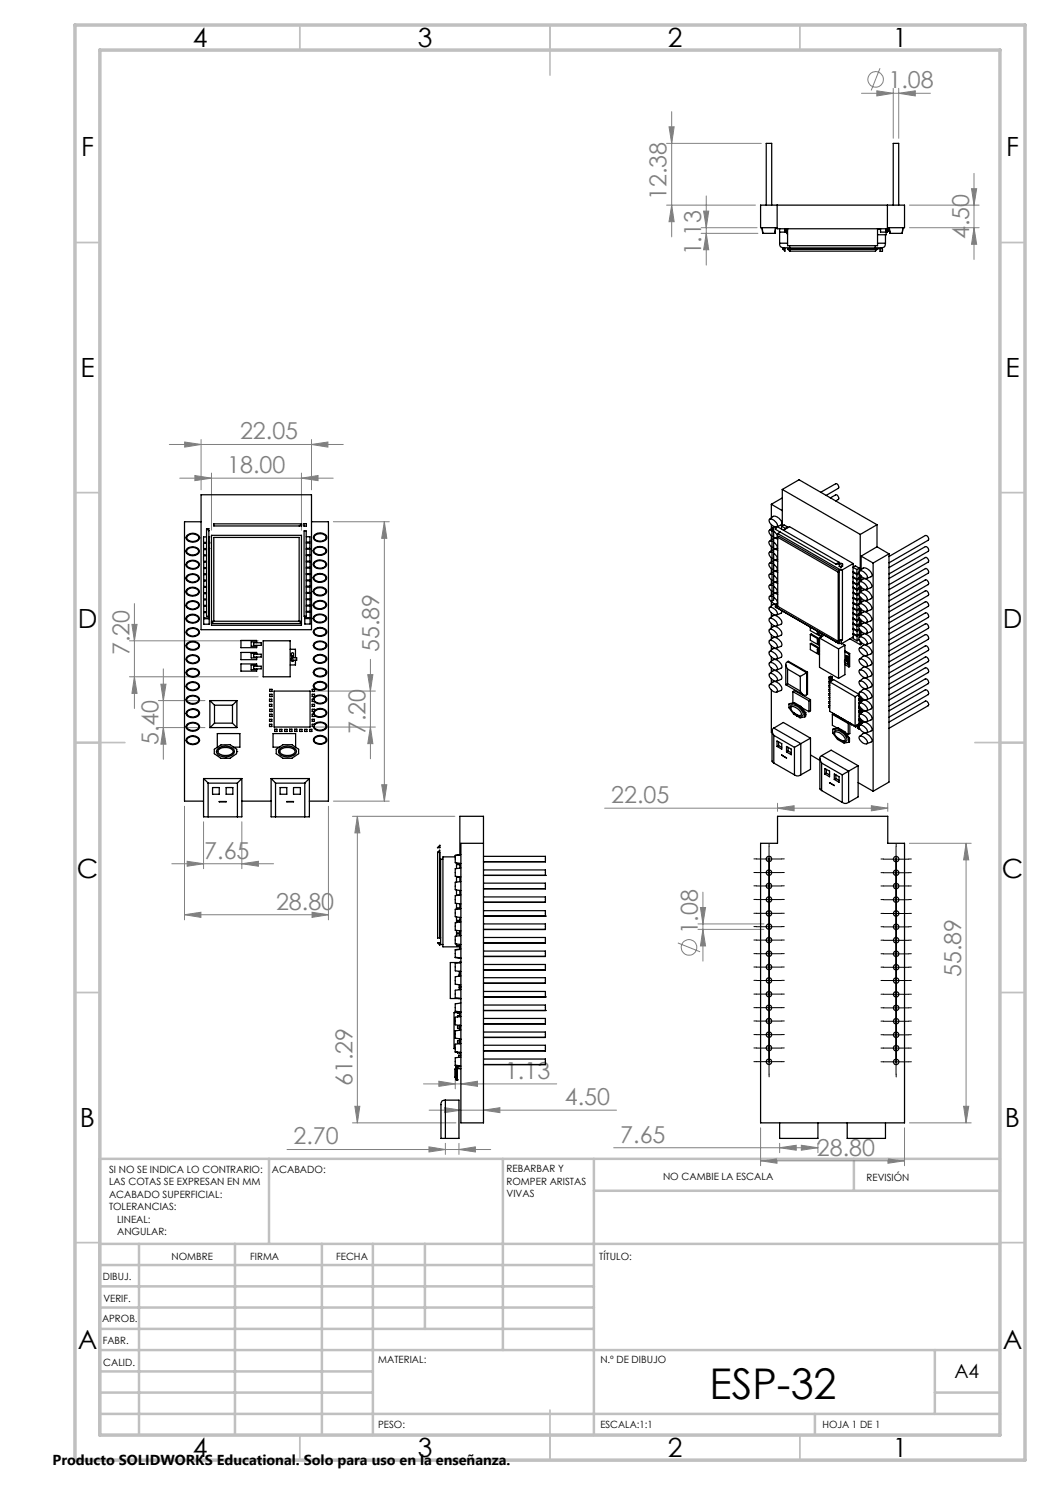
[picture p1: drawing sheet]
<svg xmlns="http://www.w3.org/2000/svg" width="210mm" height="297mm" viewBox="0 0 210 297" stroke-linecap="round" stroke-linejoin="round" font-family="sans-serif">
<g fill="none" stroke="#808080" stroke-width=".2">
<path d="M172.3 18.7h13.8M175.4 18.2l3.2 .5-3.2 .5zM176 13.6l-1.8 4.5M178.6 17.7v10M179.7 18.7l3.4-.5v1zM179.7 17.7v10M133.3 28.7h19M133.8 25.4h1l-.5 3.3zM134.3 22.3v25.1M141.3 39.2v13.8M194.3 37.7h1l-.5 3.3zM194.8 34.7v17.2"/>
<path d="M133.3 41h17.8M134.3 41l.5 3.3h-1zM140.2 45.5h11.2M140.2 46.7h11.4M140.7 42.2h1l-.4 3.3zM141.3 46.7l.4 3.2h-1zM181.9 41h13.9M181.9 45.5h13.9M194.8 45.5l.5 3.4h-1zM33.9 88.9h34.8M35.9 95.6h30.7M36.9 88.4l3.3 .5-3.3 .5z"/>
<path d="M39 95.1l3.3 .5-3.3 .5zM40.2 87.9v10.1M42.3 94.6v11.4M60.3 95.6l3.3-.5v1zM60.3 94.6v11.4M62.3 88.9l3.3-.5v1zM62.3 87.9v10.1M66.7 104.3h11.2M76.9 104.3l.5 3.4h-1.1zM76.9 104.3v55.9M25.9 128.2h25.7M25.9 135.4h25.7"/>
<path d="M26.4 124.9h1l-.5 3.3zM26.9 135.4l.5 3.3h-1zM26.9 120.7v21M32.2 136.8h1l-.5 3.3zM32.7 133.8v18.1M63 138.2h12.1M73.6 134.9h1l-.5 3.3zM74.1 131.9v19.9M31.7 145.5h9.3M31.7 140.1h9.3M32.7 145.5l.5 3.3h-1zM63 145.4h12.1"/>
<path d="M74.1 145.4l.5 3.3h-1zM76.3 156.9h1.1l-.5 3.3zM34.4 172.8h20.3M36.9 161.3v22.7M37.4 172.3l3.3 .5-3.3 .4zM40.7 164.4v9.3M48.4 172.8l3.3-.5v.9zM48.4 164.4v9.3M65.7 161.3v22.7M66.7 160.2h11.2M70.5 163.3h20.5M71.5 163.3v61.3"/>
<path d="M71.5 163.3l.5 3.3h-1zM120.9 161.6h56.7M140.6 178.4v13.8M155.5 161.6l3.3-.5v1.1zM155.5 160.7v1.6M174.3 161.1l3.3 .5-3.3 .6zM177.6 160.7v1.6M181.9 168.7h12.3M193.2 168.7l.5 3.3h-1zM193.2 168.7v55.9M36.9 182.9l3.3-.4v1zM36.9 182.9h28.8"/>
<path d="M62.4 182.5l3.3 .4-3.3 .6zM135.6 188.6l4.4 1.8M139.6 184.8h13.2M139.6 185.9h13.2M140.1 181.5h1l-.5 3.3zM140.6 185.9l.5 3.3h-1zM84.7 216.8h26.6M87.8 216.2l3.3 .6-3.3 .5zM91.1 214.1v3.7M92.2 216.8l3.3-.6v1.1zM57.4 229.9h40.7M70.5 224.6h20.7"/>
<path d="M71 221.3h1l-.5 3.3zM85.8 229.4l3.3 .5-3.3 .5zM85.8 222h37.5M88.9 221.5l3.3 .5-3.3 .5zM89.1 228.7v2.2M91.8 229.9l3.3-.5v1zM91.8 228.7v2.2M96.7 222l3.3-.5v1zM122.7 229.5h40.9M152.1 232.2l3.3-.5v1zM152.1 225.6v7.5M152.1 232.2h28.8"/>
<path d="M155.9 229.5l3.3-.4v.9zM155.9 228.7v1.8M160.3 229.1l3.3 .4-3.3 .5zM163.6 228.7v1.8M177.6 231.7l3.3 .5-3.3 .5zM180.9 225.6v7.5M181.9 224.6h12.3M192.7 221.3h1l-.5 3.3z"/>
<circle cx="175.1" cy="15.9" r="1.56"/>
<circle cx="137.8" cy="189.5" r="1.56"/>
</g>
<g fill="none" stroke="#000" stroke-width=".2" stroke-dasharray="15.2 1.3 1.3 1.3">
<path d="M151.3 171.8h-.5M151.3 174.5h-.5M151.3 177.2h-.5M151.3 179.9h-.5M153.8 169.3v-.6M153.8 174.3v.5M153.8 172v-.5M153.8 177v.5M153.8 174.7v-.6M153.8 179.7v.5M153.8 177.4v-.6M156.3 171.8h.6"/>
<path d="M156.3 174.5h.6M156.3 177.2h.6M156.3 179.9h.6M176.7 171.8h-.5M176.7 174.5h-.5M176.7 177.2h-.5M176.7 179.9h-.5M179.2 169.3v-.5M179.2 174.3v.5M179.2 172v-.5M179.2 177v.6M179.2 174.7v-.5"/>
<path d="M179.2 179.7v.5M179.2 177.4v-.5M181.7 171.8h.6M181.7 174.5h.6M181.7 177.2h.6M181.7 179.9h.6M151.3 182.7h-.5M151.3 185.3h-.5M151.3 190.7h-.5M151.3 188h-.5M151.3 193.4h-.5M151.3 198.8h-.5"/>
<path d="M151.3 196.1h-.5M153.8 182.4v.5M153.8 180.2v-.6M153.8 185.2v.5M153.8 182.8v-.5M153.8 187.8v.6M153.8 188.2v-.5M153.8 193.2v.6M153.8 185.5v-.5M153.8 190.5v.5M153.8 190.9v-.5M153.8 195.9v.5"/>
<path d="M153.8 196.3v-.5M153.8 193.6v-.6M153.8 198.6v.5M153.8 199v-.5M156.3 182.7h.6M156.3 185.3h.6M156.3 190.7h.6M156.3 188h.6M156.3 193.4h.6M156.3 198.8h.6M156.3 196.1h.6M176.7 182.7h-.5"/>
<path d="M176.7 185.3h-.5M176.7 190.8h-.5M176.7 188h-.5M176.7 193.4h-.5M176.7 198.8h-.5M176.7 196.1h-.5M179.2 182.4v.6M179.2 180.2v-.6M179.2 185.2v.5M179.2 182.8v-.5M179.2 187.8v.6M179.2 188.3v-.6"/>
<path d="M179.2 193.3v.5M179.2 185.5v-.5M179.2 190.5v.6M179.2 190.9v-.5M179.2 195.9v.6M179.2 196.3v-.5M179.2 193.6v-.5M179.2 198.6v.5M179.2 199.1v-.6M181.7 182.7h.6M181.7 185.3h.6M181.7 190.8h.6"/>
<path d="M181.7 188h.6M181.7 193.4h.6M181.7 198.8h.6M181.7 196.1h.6M151.3 204.2h-.5M151.3 201.5h-.5M151.3 206.9h-.5M151.3 212.3h-.5M151.3 209.6h-.5M153.8 201.3v.6M153.8 201.7v-.5M153.8 206.7v.5"/>
<path d="M153.8 204v.6M153.8 204.4v-.5M153.8 209.4v.6M153.8 209.8v-.5M153.8 214.8v.6M153.8 207.1v-.5M153.8 212.1v.5M156.3 204.2h.6M156.3 201.5h.6M156.3 206.9h.6M156.3 212.3h.6M156.3 209.6h.6"/>
<path d="M176.7 204.2h-.5M176.7 201.6h-.5M176.7 206.9h-.5M176.7 212.4h-.5M176.7 209.6h-.5M179.2 201.3v.6M179.2 201.7v-.5M179.2 206.7v.6M179.2 204.1v.5M179.2 204.4v-.5M179.2 209.4v.6M179.2 209.9v-.6"/>
<path d="M179.2 214.9v.5M179.2 207.1v-.5M179.2 212.1v.6M181.7 204.2h.6M181.7 201.6h.6M181.7 206.9h.6M181.7 212.4h.6M181.7 209.6h.6"/>
</g>
<g fill="none" stroke="#000" stroke-width=".2">
<path d="M151.3 177.2h5M151.3 171.8h5M151.3 174.5h5M151.3 179.9h5M153.8 169.3v45.5M176.7 171.8h5M176.7 174.6h5M176.7 177.2h5M176.7 179.9h5M179.2 169.3v45.6M151.3 188h5M151.3 196.1h5"/>
<path d="M151.3 182.7h5M151.3 185.3h5M151.3 190.7h5M151.3 193.4h5M151.3 198.8h5M176.7 182.7h5M176.7 185.4h5M176.7 190.8h5M176.7 188.1h5M176.7 193.5h5M176.7 198.9h5M176.7 196.1h5"/>
<path d="M151.3 201.5h5M151.3 206.9h5M151.3 212.3h5M151.3 209.6h5M151.3 204.2h5M176.7 204.3h5M176.7 201.6h5M176.7 207h5M176.7 212.4h5M176.7 209.6h5"/>
</g>
<g fill="none" stroke="#c0c0c0" stroke-width=".35">
<path d="M60 5v5M110 5v10M160 5v5M15 48.5h5M200 48.5h5M15 98.5h5M200 98.5h5M15 148.5h10M195 148.5h10M15 198.5h5M200 198.5h5M15 248.5h5"/>
<path d="M200 248.5h5M60 287v5M110 282v10M160 287v5"/>
</g>
<g fill="none" stroke="#c0c0c0" stroke-width=".5">
<path d="M53.8 231.8v17M100.6 231.8v38.2M118.8 231.8v55.2M118.8 238.2h81.2M170.8 231.8v6.4M200 231.8h-180v55.2M20 248.8h180M20 257.3h98.8M20 253h98.8M27.8 248.8v38.2M47 248.8v38.2M64.4 248.8v38.2"/>
<path d="M74.6 248.8v38.2M85 248.8v17M20 265.8h98.8M20 261.5h98.8M20 278.5h54.6M20 274.3h54.6M20 270h180M187 278.5h13M187 270v12.8M20 282.8h180M163 282.8v4.2"/>
</g>
<path d="M15 5h190v287h-190zM20 10h180v277h-180z" fill="none" stroke="#c0c0c0" stroke-width=".7"/>
<g fill="#808080">
<path d="M179.7 18.7l3.4-.5v1zM175.4 18.2l3.2 .5-3.2 .5zM62.3 88.9l3.3-.5v1zM36.9 88.4l3.3 .5-3.3 .5zM60.3 95.6l3.3-.5v1zM39 95.1l3.3 .5-3.3 .5zM177.6 231.7l3.3 .5-3.3 .5zM152.1 232.2l3.3-.5v1zM160.3 229.1l3.3 .4-3.3 .5zM155.9 229.5l3.3-.4v.9zM92.2 216.8l3.3-.6v1.1zM87.8 216.2l3.3 .6-3.3 .5z"/>
<path d="M36.9 182.9l3.3-.4v1zM62.4 182.5l3.3 .4-3.3 .6zM37.4 172.3l3.3 .5-3.3 .4zM48.4 172.8l3.3-.5v.9zM155.5 161.6l3.3-.5v1.1zM174.3 161.1l3.3 .5-3.3 .6zM85.8 229.4l3.3 .5-3.3 .5zM91.8 229.9l3.3-.5v1z"/>
<path d="M88.9 221.5l3.3 .5-3.3 .5zM96.7 222l3.3-.5v1z"/>
<path d="M76.3 156.9h1.1l-.5 3.3zM76.9 104.3l.5 3.4h-1.1zM32.7 145.5l.5 3.3h-1zM32.2 136.8h1l-.5 3.3zM74.1 145.4l.5 3.3h-1zM73.6 134.9h1l-.5 3.3z"/>
<path d="M71 221.3h1l-.5 3.3zM71.5 163.3l.5 3.3h-1z"/>
<path d="M133.8 25.4h1l-.5 3.3zM134.3 41l.5 3.3h-1zM140.7 42.2h1l-.4 3.3zM141.3 46.7l.4 3.2h-1zM194.3 37.7h1l-.5 3.3zM194.8 45.5l.5 3.4h-1zM26.4 124.9h1l-.5 3.3zM26.9 135.4l.5 3.3h-1zM140.1 181.5h1l-.5 3.3zM140.6 185.9l.5 3.3h-1zM193.2 168.7l.5 3.3h-1zM192.7 221.3h1l-.5 3.3z"/>
</g>
<g fill="none" stroke="#000" stroke-width=".25">
<path d="M152.4 45.5l.1 1.2M152.4 45.5l.2 1.2h2.4l.1-1.2M153.2 41v-12.3h1.1v12.3M155.4 41v4.8h22.1v-4.8M155.4 45.5h-3.3v-4.5h28.8v4.5h-3.4M155.9 48.6v.3a.74 .74 0 0 0 .9 .7h1.1M155.9 46.4h1.2M155.9 45.8v2.8M155.9 48.6h1.6M156.5 49.8h.5v.4zM157 46.4h.1M157 45.8v.6"/>
<path d="M157.1 46.4h.1M157.1 45.8v.6M157.1 45.9h.1M157.2 46l.1 .7 .2 .1M157.2 46h.3M157.5 45.8v3.3h18v-3.3M157.5 45.8h-.3v.2M157.9 49.1v.5h17.1v-.5M158 49.8v.4M175.5 49.8h.1M175.5 45.8h.6M175.5 49.8l-.4 .4h-17.2"/>
<path d="M175.5 49.8h-18l.4 .4M175.5 48.6h1.6M175.6 45.8h.1M176 49.7h.5v.6h-.5zM176.1 45.8v.6h1.1M177.1 48.6v.3a.68 .68 0 0 1-.9 .7h-1.2M177.1 47v1.6M177.2 46.4h.1M177.2 45.8v.6M177.2 45.8h.7M177.2 46.2h.7M177.2 45.8v1.2h-1.7"/>
<path d="M177.6 45.8v.4M177.7 46.2h.1M177.7 45.8h.1M177.7 45.8v.4M178.6 41v-12.3h1.1v12.3M180.6 45.5l-.2 1.2h-2.4l-.1-1.2 .1 1.2M40.2 99h22.1v26.9h-22.1zM156.5 97.9l15.5 9M156.5 97.9v7.3M156.5 97.9l3.3-1.9 15.6 8.9M156.5 99.6l-2.2 1.3M164.1 98.5l3-1.7a.59 .59 0 0 1 .6 .3 .59 .59 0 0 1-.1 .6l-2.4 1.4"/>
<path d="M166.1 99.6l1-.6a.61 .61 0 0 1 .5 .9l-.5 .3M37.4 115.2a1.52 1.52 0 0 1 2.5 .4 1.44 1.44 0 0 1-1.4 1 1.44 1.44 0 0 1-1.3-1zM37.4 109.8a1.52 1.52 0 0 1 2.5 .4 1.44 1.44 0 0 1-1.4 1 1.44 1.44 0 0 1-1.3-1zM37.4 117.9a1.48 1.48 0 0 1 2.5 .5 1.46 1.46 0 0 1-1.4 .8 1.46 1.46 0 0 1-1.3-.8zM37.4 112.5a1.51 1.51 0 0 1 2.5 .5 1.48 1.48 0 0 1-1.4 .8 1.48 1.48 0 0 1-1.3-.9zM37.4 107.1a1.52 1.52 0 0 1 2.5 .5 1.49 1.49 0 0 1-1.3 .8 1.49 1.49 0 0 1-1.4-.8zM37.4 110a1.38 1.38 0 0 1 2.3 .2 1.34 1.34 0 0 1-1.2 .8 1.34 1.34 0 0 1-1.2-.7zM37.4 112.6a1.43 1.43 0 0 1 2.4 .4 1.36 1.36 0 0 1-1.2 .7 1.36 1.36 0 0 1-1.3-.7zM37.4 115.4a1.34 1.34 0 0 1 2.3 .3 1.39 1.39 0 0 1-2.4 0zM37.5 107.2a1.41 1.41 0 0 1 2.3 .4 1.36 1.36 0 0 1-2.4 0zM37.6 117.9a1.34 1.34 0 0 1 2.1 .5 1.39 1.39 0 0 1-2.4 0zM40.2 104.3h-3.3v55.9h3.8"/>
<path d="M41.3 105.7h.5v17.6h-.5zM41.3 105.7l.5 .4M41.3 111.2h-.6v1.1h.6M41.3 107.4h-.6v1.1h.6M41.3 108.7h-.6v1h.6M41.3 109.9h-.6v1.1h.6M41.3 117.5h-.6v1h.6M41.3 118.7h-.6v1.1h.6M41.3 120h-.6v1.1h.6M41.3 112.4h-.6v1.1h.6M41.3 113.7h-.6v1.1h.6M41.3 114.9h-.6v1.1h.6"/>
<path d="M41.3 116.2h-.6v1.1h.6M41.8 109.7h.1M41.8 108.7h.1M41.8 107.4h.1M41.8 108.5h.1M41.8 111.2v1.1M41.8 109.9v1.1M41.8 112.4v1.1M41.8 113.7v1.1M41.8 114.9v1.1M41.8 116.2v1.1M41.8 117.5v1"/>
<path d="M41.8 118.7v1.1M41.8 120v1.1M42.3 107.1h18v18h-18zM42.8 107.5h17v16.7l.5 .5h-18l.5-.5zM42.8 104.8h17.5v.4h-17.5zM60.3 104.8l-.4 .4M60.8 104.7h.5v.5h-.5zM60.8 106.2h.4v17.1h-.4zM61.2 107.3h.8v1.1h-.8M61.2 108.6h.8v1.1h-.8M61.2 109.9h.8v1h-.8M61.2 111.1h.8v1.1h-.8"/>
<path d="M61.2 112.4h.8v1h-.8M61.2 113.6h.8v1.1h-.8M61.2 114.9h.8v1.1h-.8M61.2 116.2h.8v1h-.8M61.2 117.4h.8v1.1h-.8M61.2 118.7h.8v1.1h-.8M61.2 119.9h.8v1.1h-.8M62.3 104.3h3.4v55.9h-3.8M62.8 109.7a1.54 1.54 0 0 1 2.5 .5 1.46 1.46 0 0 1-1.3 .9 1.46 1.46 0 0 1-1.4-.9zM62.8 112.4a1.51 1.51 0 0 1 2.5 .5 1.46 1.46 0 0 1-1.3 .9 1.46 1.46 0 0 1-1.3-.9zM62.8 117.8a1.5 1.5 0 0 1 2.5 .5 1.46 1.46 0 0 1-1.3 .9 1.46 1.46 0 0 1-1.4-.9zM62.8 115.1a1.52 1.52 0 0 1 2.5 .5 1.46 1.46 0 0 1-1.3 .9 1.46 1.46 0 0 1-1.4-.9z"/>
<path d="M62.9 109.9a1.47 1.47 0 0 1 2.3 .3 1.34 1.34 0 0 1-1.2 .7 1.34 1.34 0 0 1-1.2-.7zM62.9 107a1.5 1.5 0 0 1 2.5 .5 1.46 1.46 0 0 1-1.4 .9 1.46 1.46 0 0 1-1.3-.9zM62.9 118a1.42 1.42 0 0 1 2.3 .3v.1a1.39 1.39 0 0 1-2.4-.1zM62.9 115.3a1.47 1.47 0 0 1 2.3 .3 1.34 1.34 0 0 1-1.2 .7 1.34 1.34 0 0 1-1.2-.7zM62.9 112.6a1.41 1.41 0 0 1 2.3 .3v.1a1.41 1.41 0 0 1-2.4-.1zM62.9 107.2a1.41 1.41 0 0 1 2.3 .3 1.33 1.33 0 0 1-1.2 .8 1.33 1.33 0 0 1-1.2-.8zM153.8 104l.1-.1a1.4 1.4 0 0 1 1.6 1.4 1.38 1.38 0 0 1-1.7-1.3zM153.9 103.9a1.2 1.2 0 0 1 1.2-.6 1.36 1.36 0 0 1 1.2 1.7l-.9 .3M154.3 100.9v2.7M154.3 104.9v.9M154.3 107.1v.8M154.3 109.3v.9"/>
<path d="M154.3 111.5v.9M154.3 113.7v.9M154.3 116v.8M154.3 118.1v.9M154.3 100.9l2.2 1.2M154.4 105.6l-.5 .5M154.4 107.8l-.5 .5M154.4 110l-.5 .5M154.4 112.3l-.5 .4M154.4 114.5l-.5 .4M154.4 116.7l-.5 .4M154.4 118.9l-.5 .4"/>
<path d="M154.4 106.1a.4 .4 0 0 0-.6 0 .4 .4 0 0 0 .1 .6l.5 .5M154.4 108.3l-.4-.1-.2 .2 .1 .5 .5 .6M154.4 110.5a.4 .4 0 0 0-.6 0 .4 .4 0 0 0 .1 .6l.5 .6M154.4 112.7l-.4-.1-.2 .2 .1 .5 .5 .6M154.4 114.9a.41 .41 0 0 0-.6 0 .41 .41 0 0 0 .1 .6l.5 .6M154.4 117.1l-.4-.1-.2 .2 .1 .5 .5 .6M154.4 119.3h-.6a1.4 1.4 0 0 0 1.6 1.5 .84 .84 0 0 0-.6-1.3l-.1-.1M154.4 105.5l.3 .2v14.3l-.3 .2zM154.5 105.5l.2-.1 .6 .1M154.7 118.7l.8 .2M154.7 116.4l.8 .3M154.7 114.3l.8 .2"/>
<path d="M154.7 112l.8 .3M154.7 109.8l.8 .3M154.7 107.6h.4l.4 .3M154.7 106.3a1.14 1.14 0 0 1 .7 1.2l-.2 .1-.5-.1M154.7 108.4a.96 .96 0 0 1 .6 1.3l-.6-.1M154.7 110.7a1.14 1.14 0 0 1 .7 1.2l-.2 .1-.5-.1M154.7 112.9a.95 .95 0 0 1 .6 1.3l-.6-.2M154.7 115a.91 .91 0 0 1 .6 1.3h-.6M154.7 117.3a.95 .95 0 0 1 .6 1.3l-.6-.1M154.7 105.7l-.3 .5M155.4 105.3l-.1 .1M155.5 107.5l-.2 .1"/>
<path d="M155.5 109.7h-.2M155.5 111.9l-.2 .1M155.5 114l-.2 .2M155.5 116.2l-.2 .1M155.5 118.5l-.2 .1M155.5 106.7l12.5 7.2M155.5 106.7v14.6M155.5 107.5l.4-.2 12 6.9M155.5 107.5l12.1 6.9M156.1 106.4l-.6 .3M156.3 105.2l.5-.2 .8 .4M156.3 105.2l.8 .5"/>
<path d="M156.3 105.2v.6M156.7 106l1.2-.7 12.7 7.4M157.1 105.7v.1M157.6 105.4v.1M157.6 105.4l-.5 .3M167.6 114.4v13.9M167.8 112.5v.3h-.6M167.8 112.5l-12.4-7.2-.3 .6 12.1 6.9M167.8 112.5l-.6 .3M167.9 114l.3-.2 .3 .2M167.9 114h.6M167.9 114v14h.6v-14"/>
<path d="M167.9 114.3l-.3 .1M168.5 112.8v.4l-.3 .2M168.5 112.8l-.3 .6M168.5 112.8l-.3-.2-.4 .6 .4 .2M170.6 113.4l.5-.2 .7 .4M170.6 113.4v.9l.8 .5M170.6 114.5v.9l.8 .4M170.6 115.5v.9l.8 .4M170.6 116.6v.8l.8 .5M170.6 113.4l.8 .5M170.6 114.5l.8 .4M170.6 115.5l.8 .5"/>
<path d="M170.6 116.6l.8 .4M170.6 112.7v.7M170.6 114.4v.1M170.6 115.4v.1M170.6 116.4v.1M170.6 117.4v4.3M170.6 112.7l-2.1 1.3M170.6 118.5l.8 .4M170.6 119.5l.8 .4M170.7 114.4l-.1 .1M170.7 115.4l-.1 .1M170.7 116.5l-.1 .1"/>
<path d="M170.7 117.5l-.1 .1 .8 .4M170.7 118.5l-.1 .1 .8 .5M170.7 119.6h-.1l.8 .5M171.4 113.9v.9M171.4 114.9v.9M171.4 116v.8M171.4 117v.9M171.4 118v.9M171.4 119.1v.8M171.7 115.6l.1 .1M171.7 114.6h.1M171.7 117.6l.2 .2"/>
<path d="M171.7 119.7l.2 .1M171.7 118.7h.1M171.8 116.5a1.01 1.01 0 0 1 1.4 .6l.3 .4-.1 .3a1.38 1.38 0 0 1-1.6-1.3zM171.8 116.7l-.4 .1M171.8 116.7l-.4 .3M171.8 118.8l-.4 .3M171.8 114.3h.1a1.4 1.4 0 0 1 1.6 1.3 1.38 1.38 0 0 1-1.7-1.3zM171.8 114.5l-.4 .3M171.8 115.7l.1 .7 .7-.6a1.63 1.63 0 0 1 1.7 1.6l-1 .5M171.8 118.6a1.41 1.41 0 0 1 1.6 1.4 1.37 1.37 0 0 1-1.6-1.4zM171.8 113.6v.7M171.8 114.6v.9l-.4 .3"/>
<path d="M171.8 116.9v.7l-.4 .3M171.8 113.6l-.4 .3M171.8 114.6l-.4 .3M171.8 115.7l-.4 .3M171.9 118.6l.7-.6a1.58 1.58 0 0 1 1.7 1.6l-1 .5M171.9 117.8v.8l-.5 .3M171.9 119.1v.6l-.5 .2M171.9 119.8v.9l-.5 .3M171.9 117.8l-.5 .2M171.9 119.8l-.5 .3M171.9 114.2l.7-.6a1.63 1.63 0 0 1 1.8 1.6l-1.1 .5M172 106.9v7.2"/>
<path d="M172 115v1.2M172 117.3v1.2M172 119.4v1.2M172.2 111.2v2.7M172.2 115.2v.9M172.2 117.4v.9M172.2 119.6v.9M172.2 111.2l2.4 1.4M174.6 112.6v45.7M175.4 104.9v4.5M175.4 109.4l-3.2 1.8M175.4 104.9l-3.4 2"/>
<path d="M175.4 109.4l2.4 1.4M177.8 111.3l7.3-4.2a.65 .65 0 0 1 .5 1l-7.8 4.5M177.8 113.5l7.3-4.2a.65 .65 0 0 1 .5 1l-7.8 4.5M177.8 115.7l7.3-4.2a.64 .64 0 0 1 .5 .9l-7.8 4.5M177.8 117.9l7.3-4.2a.64 .64 0 0 1 .5 .9l-7.8 4.6M177.8 110.8l-3.2 1.8M177.8 110.8v45.6l-3.2 1.9M37.3 120.6a1.5 1.5 0 0 1 2.6 .4 1.49 1.49 0 0 1-1.3 1 1.49 1.49 0 0 1-1.4-.7zM37.4 123.3a1.48 1.48 0 0 1 2.5 .5 1.46 1.46 0 0 1-1.4 .8 1.46 1.46 0 0 1-1.3-.8zM37.4 128.7a1.48 1.48 0 0 1 2.5 .4 1.46 1.46 0 0 1-1.3 .9 1.46 1.46 0 0 1-1.4-.9zM37.4 120.8a1.41 1.41 0 0 1 2.3 .2 1.34 1.34 0 0 1-1.1 .8 1.34 1.34 0 0 1-1.3-.7zM37.4 126a1.5 1.5 0 0 1 2.5 .4 1.44 1.44 0 0 1-1.3 .9 1.44 1.44 0 0 1-1.4-.9z"/>
<path d="M37.4 136.8a1.48 1.48 0 0 1 2.5 .5 1.46 1.46 0 0 1-1.3 .8 1.46 1.46 0 0 1-1.4-.8zM37.4 134.1a1.52 1.52 0 0 1 2.5 .4 1.44 1.44 0 0 1-1.3 1 1.44 1.44 0 0 1-1.4-1zM37.4 139.5a1.52 1.52 0 0 1 2.5 .4 1.44 1.44 0 0 1-1.3 1 1.44 1.44 0 0 1-1.4-1zM37.4 131.4a1.5 1.5 0 0 1 2.5 .4 1.44 1.44 0 0 1-1.3 .9 1.44 1.44 0 0 1-1.4-.9zM37.4 123.5a1.38 1.38 0 0 1 2.3 .3 1.33 1.33 0 0 1-1.2 .7 1.33 1.33 0 0 1-1.2-.7zM37.5 128.9a1.38 1.38 0 0 1 2.3 .2 1.33 1.33 0 0 1-1.2 .8 1.33 1.33 0 0 1-1.2-.7zM37.5 134.3a1.34 1.34 0 0 1 2.3 .4 1.41 1.41 0 0 1-2.4-.1zM37.5 136.9a1.41 1.41 0 0 1 2.3 .4 1.36 1.36 0 0 1-2.4 0zM37.5 139.7a1.38 1.38 0 0 1 2.3 .2 1.34 1.34 0 0 1-1.2 .8 1.34 1.34 0 0 1-1.2-.7zM37.5 131.5a1.48 1.48 0 0 1 2.2 .2l.1 .1a1.34 1.34 0 0 1-1.2 .8 1.34 1.34 0 0 1-1.2-.7zM37.6 126a1.3 1.3 0 0 1 2.2 .5 1.39 1.39 0 0 1-2.4 0zM40.7 123.8h1.1v1h-1.1z"/>
<path d="M41.3 121.2h-.6v1.1h.6M41.3 122.5h-.6v1.1h1.1v-1.1M41.8 121.2v1.1M42.3 124.2h18M50.7 128.5h1.5v.6h-1.5zM50.7 130.8h1.5v.6h-1.5zM50.7 133.2h1.5v.6h-1.5zM51.3 128.4h-1.1v.9h1.1M51.3 133h-1.1v.9h1.1M51.3 128.5v-.4h-3.1v1.4h3.1v-.4M51.3 130.8v-.3h-3.1v1.4h3.1v-.5M51.3 133.2v-.4h-3.1v1.4h3.1v-.4"/>
<path d="M51.3 130.7h-1.1v.9h1.1M52.6 128.2h5.4v7.2h-5.4zM53.9 139.8h.5v.5h-.5zM53.9 138.8h.5v.5h-.5zM53.9 137.9h.5v.4h-.5zM54.8 138.2h7.2v7.2h-7.2zM58 129.9h1.1v1.6M58.3 131.7v.4a.21 .21 0 0 0 .2 .2 .21 .21 0 0 0 .2-.3M58.3 131.5h1v.5h-1zM58.5 131.5v-.3h-.2v-.5a.21 .21 0 0 1 .2-.2 .21 .21 0 0 1 .2 .2v.8M59.1 132v1h-1.1M61 123.7h1v1.1h-1z"/>
<path d="M61.2 121.2h.8v1.1h-.8M61.2 122.4h.8v1.1h-1v-.2M62.4 137.9h.5v.4h-.5zM62.4 138.8h.5v.5h-.5zM62.7 139.8a1.5 1.5 0 0 1 1.3-.8 1.5 1.5 0 0 1 1.4 .9 1.5 1.5 0 0 1-2.6 .4M62.8 139.8h-.4v.5h.5M62.8 120.6a1.51 1.51 0 0 1 2.5 .3 1.48 1.48 0 0 1-1.3 1 1.48 1.48 0 0 1-1.4-.9zM62.8 131.3a1.52 1.52 0 0 1 2.6 .5 1.49 1.49 0 0 1-1.4 .9 1.49 1.49 0 0 1-1.3-.9zM62.8 128.6a1.73 1.73 0 0 1 2.5 .3 1.03 1.03 0 0 1-1.3 1.1 1.29 1.29 0 0 1-1.3-.9zM62.8 125.9a1.52 1.52 0 0 1 2.6 .5 1.49 1.49 0 0 1-1.4 .9 1.49 1.49 0 0 1-1.3-.9zM62.8 136.7a1.52 1.52 0 0 1 2.6 .5 1.3 1.3 0 0 1-1.9 .8 .82 .82 0 0 1-.7-1.3zM62.8 123.2a1.54 1.54 0 0 1 2.5 .5 1.46 1.46 0 0 1-1.3 .9 1.46 1.46 0 0 1-1.4-.9z"/>
<path d="M62.9 134a1.52 1.52 0 0 1 2.5 .5 1.48 1.48 0 0 1-1.4 .9 1.48 1.48 0 0 1-1.3-.9zM62.9 123.4a1.42 1.42 0 0 1 2.3 .3v.1a1.41 1.41 0 0 1-2.4 0zM62.9 126.1a1.45 1.45 0 0 1 2.3 .3 1.36 1.36 0 0 1-2.4 0zM62.9 139.6a1.42 1.42 0 0 1 2.3 .3 1.34 1.34 0 0 1-1.1 .7 1.34 1.34 0 0 1-1.3-.7zM63 120.5a1.35 1.35 0 0 1 2.2 .5 1.37 1.37 0 0 1-2.4 .1zM63.1 131.3a1.47 1.47 0 0 1 2.1 .5 1.36 1.36 0 0 1-2.4 0zM63.1 128.6a1.43 1.43 0 0 1 2.1 .5 1.38 1.38 0 0 1-2.4 0zM63.1 134a1.28 1.28 0 0 1 2.1 .6 1.34 1.34 0 0 1-2.4-.1zM63.1 136.7a1.43 1.43 0 0 1 2.1 .5 1.36 1.36 0 0 1-2.4 0zM153.8 121.5a1.36 1.36 0 0 1 1.6 1.4 1.32 1.32 0 0 1-1.6-1.4zM153.8 123.8a1.36 1.36 0 0 1 1.6 1.3v.1a1.4 1.4 0 0 1-1.6-1.4zM153.8 125.9a1.41 1.41 0 0 1 1.6 1.4 1.32 1.32 0 0 1-1.6-1.4z"/>
<path d="M153.8 128.2a1.36 1.36 0 0 1 1.6 1.3v.1a1.4 1.4 0 0 1-1.6-1.4zM153.8 130.3a1.36 1.36 0 0 1 1.6 1.4 1.32 1.32 0 0 1-1.6-1.4zM153.8 132.6a1.32 1.32 0 0 1 1.7 1.3 1.27 1.27 0 0 1-1.7-1.3zM153.9 123.7l.7-.5a1.49 1.49 0 0 1 1.7 1.6h-.1M153.9 125.9a1.12 1.12 0 0 1 1.5-.5l.7 .6 .3 .7-.2 .3-.9 .4M153.9 128.1l.7-.5a1.49 1.49 0 0 1 1.7 1.6l-.1 .1M153.9 130.3a1.1 1.1 0 0 1 1.5-.4l.7 .6 .3 .6-.1 .3-1 .4M153.9 134.8a1.2 1.2 0 0 1 1.2-.7 1.36 1.36 0 0 1 1.2 1.8l-1 .3M153.9 136.9l.7-.5a1.44 1.44 0 0 1 1.7 1.6l-.1 .1M153.9 134.8a1.4 1.4 0 0 1 1.6 1.3 1.29 1.29 0 0 1-1.6-1.3zM153.9 137a1.4 1.4 0 0 1 1.6 1.3 1.29 1.29 0 0 1-1.7-1.1zM153.9 132.6a1.13 1.13 0 0 1 1.5-.6l.8 .9 .2 .6-1.1 .5"/>
<path d="M154.3 138v8.5l.1 .1M154.3 120.3v.9M154.3 122.6v.8M154.3 124.7v.9M154.3 127v.8M154.3 129.1v.9M154.3 131.4v.9M154.3 133.6v.8M154.3 135.8v.9M155.1 121.4h.1M155.1 121.4l12.7 7.3M155.1 121.4v-.4l12.7 7.4"/>
<path d="M155.5 121.1l-.1-.1a.81 .81 0 0 0-1.2 .2l-.3 .3M155.5 120.7l-.2 .1M156.2 124.9l-.9 .3M156.2 129.3l-.9 .3M156.2 138.1l-.9 .3M156.4 122.1l-.1 .5-1 .4M157.2 136.9l3.5 2.1M157.2 132.9v4M157.5 132.3l-.3 .3a1.16 1.16 0 0 0 .3 1.2M157.5 136.7l-.3 .2M157.5 133.8l2.6 1.5M157.5 132.3l3.8 2.2"/>
<path d="M157.5 132.3h.2l3.8 2.1M157.5 136.7l2.6 1.5M157.5 133.8v2.9M158.6 138.3l.3-.2 3.2 1.8M158.6 138.3l3.2 1.9M158.6 138.3v2.2l.1 .1M160.1 138.2a1.01 1.01 0 0 0 1 .8h.2M160.1 135.3v2.9M161.3 134.5l-1.2 .8M161.3 134.5v4.5M161.5 134.4v4.4l-.2 .2M161.5 134.4l-.2 .1"/>
<path d="M162.1 126.9l.1-.1 1.7 1M162.1 128.8l.1-.1 1.7 .9M162.1 125.4v.7l2.2 1.3M162.1 126.9v1.2l1.8 1M162.1 128.8v1.1l1.8 1.1M162.1 126.9l1.8 1M162.1 128.8l1.8 1M162.1 139.9v2.3l-.3 .1M162.1 139.9l-.3 .3M163.5 126.2v.5l.8 .5M163.5 127.9v.8l.4 .2M163.5 129.9v.7l.4 .2"/>
<path d="M163.5 127.9l.4 .2M163.5 127.9l.4 .3M163.5 129.9l.4 .1M163.5 129.9l.4 .2M163.7 126.4l1.1 .6M163.7 126.4v.5l.7 .4M163.7 128.3v.5l.2 .1M163.7 130.2v.5l.2 .1M163.7 128.3l.2 .1M163.7 130.2l.2 .1M163.7 130.2h.2M163.8 126.4h-.1"/>
<path d="M163.9 127.6l3.8 2.2M163.9 127.6v5.9l3.8 2.2M163.9 128.3h-.2M164.3 127.2h.1M164.3 127.2v.1M164.8 127v.1M164.9 127l-1 .6M164.9 127h-.1M165.8 136.2l.2 .1M165.8 136.2v.4l.1 .1M165.8 135.4v.4l.4 .2M165.8 137.1v.3l.1 .1"/>
<path d="M165.8 137.9v.4h.1M165.8 138.7v.4h.1M165.8 137.9l.1 .1M165.8 135.4l.4 .2M165.8 135.4l.4-.1 .3 .1M165.8 138.7l.1 .1M165.8 137.1h.1M165.8 139.5l.1 .1M165.8 139.5l.1 .4M165.9 137.8l-.1 .1M165.9 136.4l5.1 2.9M165.9 136.4l.8-.5 5.1 3"/>
<path d="M165.9 136.4v5.9l5.1 2.9M165.9 138.6l-.1 .1M165.9 137l-.1 .1M165.9 139.4l-.1 .1M166.2 135.6v.4M166.3 136.2l-.2-.1-.3 .1M166.5 135.4v.4l-.3 .2M166.5 135.4l-.3 .2M167.7 129.8v5.9M167.8 128.4h-.6l.6 .3M167.8 128.4v.3M167.8 128.5l.5 .3"/>
<path d="M168 128v.2l-.3 .1M168.3 128v.8M168.4 128.7l.6 .3M168.9 132.1l.2-.1 .7 .4-.2 .1M168.9 132.1l.7 .4M168.9 132.1v.4l.7 .4M169 132.5v2.4l-1.3 .8M169 129l-1.3 .8M169 129v3M169 130.2l.9 .5M169 130.3l.8 .5M169 132.9l.8 .5"/>
<path d="M169.2 132h.1M169.2 131.2l.2-.1 .1 .3M169.5 131.4l-.3-.2v.4l.1 .1v.4l-.1-.1M169.5 131.4v.8M169.5 131.4v.9M169.5 131.4h.1M169.6 132.5v.4M169.8 130.8v2.6M169.8 132.8l-.2 .1M169.9 130.7v2.6l-.1 .1M169.9 130.7l-.1 .1M170 127.8l2 1.1"/>
<path d="M170.6 121.7v.9l.8 .4M170.6 122.7v.9l.8 .4M170.6 123.8v.8l.8 .5M170.6 124.8v.9l.8 .4M170.6 121.7l.8 .4M170.6 122.7l.8 .5M170.6 123.8l.8 .4M170.6 124.8l.8 .4M170.6 122.6v.1M170.6 123.6v.2M170.6 124.6v.2M170.6 125.7v2l.8 .5"/>
<path d="M170.6 127.4l-2.3 1.4M170.6 120.5l.8 .5M170.6 121.6l.8 .4M170.6 126.7l.8 .4M170.7 120.6l-.1 .1 .8 .4M170.7 121.6l-.1 .1M170.7 122.7h-.1M170.7 123.7l-.1 .1M170.7 124.7l-.1 .1M170.7 125.8h-.1l.8 .5M170.8 126.8l-.2 .1 .8 .4M171 139.3v5.9"/>
<path d="M171.4 120.1v.9M171.4 121.1v.9M171.4 122.1v.9M171.4 123.2v.8M171.4 124.2v.9M171.4 125.2v.9M171.4 126.3v.8M171.4 127.3v.9M171.7 120.8h.2l.7-.6a1.63 1.63 0 0 1 1.7 1.6l-1 .5M171.7 121.8h.1M171.7 123.9h.2M171.7 125.9l.2 .1"/>
<path d="M171.7 126.9l.2 .1M171.7 124.9l.2 .1M171.7 122.8l.1 .1M171.8 120.9a1.36 1.36 0 0 1 1.6 1.3 1.29 1.29 0 0 1-1.6-1.3zM171.8 123a1.36 1.36 0 0 1 1.6 1.4 1.32 1.32 0 0 1-1.6-1.1zM171.8 125.3a1.26 1.26 0 0 1 1.6 1v.3a1.23 1.23 0 0 1-1.6-1.3zM171.8 127.5a1.36 1.36 0 0 1 1.6 1.3 1.32 1.32 0 0 1-1.6-1.1zM171.8 121.8v.9l-.4 .3M171.8 122.9v.1M171.8 123.5v.3l-.4 .2M171.8 138.9v1.9M171.8 139.3l.4 .1"/>
<path d="M171.8 138.9l-.8 .4M171.8 120.9l-.4 .2M171.8 121.8l-.4 .3M171.8 122.9l-.4 .3M171.8 127.9l-.4 .3M171.9 123a1.13 1.13 0 0 1 1.5-.4l.7 .6 .3 .6-.2 .3-.9 .4M171.9 125v.2a1.16 1.16 0 0 1 1.5-.5l.7 .6 .3 .7-.3 .4-.8 .3M171.9 127v.4a1.13 1.13 0 0 1 1.5-.4l.7 .6 .3 .6-.2 .3-.9 .4M171.9 129.6a1.42 1.42 0 0 1 1.2-.6 1.38 1.38 0 0 1 1.2 1.7l-1 .4M171.9 131.9a1.2 1.2 0 0 1 1.2-.7 1.36 1.36 0 0 1 1.2 1.8l-1 .3M171.9 134.1a1.42 1.42 0 0 1 1.2-.7 1.38 1.38 0 0 1 1.2 1.7l-1 .4M171.9 136.3a1.2 1.2 0 0 1 1.2-.7 1.36 1.36 0 0 1 1.2 1.8l-1 .4"/>
<path d="M171.9 138.5a1.42 1.42 0 0 1 1.2-.7 1.38 1.38 0 0 1 1.2 1.8h-.1M171.9 129.7a1.4 1.4 0 0 1 1.6 1.3 1.29 1.29 0 0 1-1.7-1.1zM171.9 131.9a1.4 1.4 0 0 1 1.6 1.3 1.29 1.29 0 0 1-1.6-1.3zM171.9 134.1a1.4 1.4 0 0 1 1.6 1.3 1.29 1.29 0 0 1-1.7-1.1zM171.9 136.3a1.46 1.46 0 0 1 1.6 1.4 1.29 1.29 0 0 1-1.6-1.4zM171.9 138.5a1.4 1.4 0 0 1 1.6 1.3 1.29 1.29 0 0 1-1.7-1.1zM171.9 121.4v.3l-.5 .3M171.9 123.9v.9l-.5 .3M171.9 126v.9l-.5 .2M171.9 123.9l-.5 .3M171.9 125l-.5 .2M171.9 125.8l-.5 .3"/>
<path d="M171.9 126l-.5 .3M171.9 127l-.5 .3M172 121.7v1.2M172 123.9v1.2M172 126.1v1.2M172 128.3v.6M172.2 139.4h.1M172.2 139.9v.4M172.2 121.8v.9M172.2 124v1M172.2 126.3v.8M172.2 128.4v.4l-.2 .1"/>
<path d="M172.5 139.7v.4l-.3 .2M172.5 139.7l-.3 .2M172.5 139.7l-.3-.1-.4 .1 .4 .2M174.2 139.6l-.9 .3M177.8 120.2l7.3-4.2a.64 .64 0 0 1 .5 .9l-7.8 4.5M177.8 122.4l7.3-4.2a.62 .62 0 0 1 .5 .9l-7.8 4.5M177.8 124.6l7.3-4.2a.64 .64 0 0 1 .5 .9l-7.8 4.5M177.8 126.8l7.3-4.2a.62 .62 0 0 1 .5 .9l-7.8 4.5M177.8 129l7.3-4.2a.62 .62 0 0 1 .5 .9l-7.8 4.5M177.8 131.2l7.3-4.3a.65 .65 0 0 1 .5 1l-7.8 4.5M177.8 133.4l7.3-4.2a.64 .64 0 0 1 .5 .9l-7.8 4.5M177.8 135.6l7.3-4.2a.64 .64 0 0 1 .5 .9l-7.8 4.5"/>
<path d="M177.8 137.8l7.3-4.2a.65 .65 0 0 1 .5 .9l-7.8 4.5M37.4 147.6a1.52 1.52 0 0 1 2.5 .5 1.49 1.49 0 0 1-1.3 .8 1.49 1.49 0 0 1-1.4-.8zM37.4 142.2a1.51 1.51 0 0 1 2.5 .4 1.48 1.48 0 0 1-1.3 .9 1.48 1.48 0 0 1-1.4-.8zM37.4 144.9a1.57 1.57 0 0 1 2.5 .4 1.46 1.46 0 0 1-1.3 1 1.46 1.46 0 0 1-1.4-1zM37.5 147.7a1.41 1.41 0 0 1 2.3 .4 1.36 1.36 0 0 1-2.4 0zM37.5 145.1a1.38 1.38 0 0 1 2.3 .2v.1a1.41 1.41 0 0 1-2.4 0zM37.6 142.2a1.33 1.33 0 0 1 2.2 .5 1.39 1.39 0 0 1-2.4 0zM40.7 155.7l.9 .9M40.7 155.7v7.7h.9M40.7 155.7h7.7M41.6 156.6h5.9M41.6 156.6v6.8"/>
<path d="M42 140.1l.9 .9M42 145.5h5.4M42 140.1h5.4M42 140.1v5.4M42.5 157.5h1.4v1.4h-1.4zM42.9 149.9l1.3-.9 1.8-.1 1.3 1v.8l-1.3 1h-1.8l-1.3-1zM42.9 144.6l-.9 .9M42.9 144.6h3.6M42.9 141h3.6M42.9 141v3.6M43.5 149.8a2.23 2.23 0 0 1 3.3 .3 1.14 1.14 0 0 1-1.3 1.2 1.75 1.75 0 0 1-2.2-1zM43.5 149.4v-2.7h4.5v2.7h-1.3"/>
<path d="M43.7 150a2.08 2.08 0 0 1 2.9 .2v.1a1.66 1.66 0 0 1-2.2 .7l-.7-.4-.1-.3zM45.1 151.7h.1M45.2 157.5h1.4v1.4h-1.4zM46.5 144.6l.9 .9M46.5 141v3.6M47.3 150.3h.1M47.4 140.1l-.9 .9M47.4 140.1v5.4M47.5 156.6v6.8M48.4 155.7l-.9 .9M48.4 155.7v7.7h-.9M53.9 140.9h.5v.4h-.5z"/>
<path d="M53.9 143.9h.5v.4h-.5zM53.9 144.8h.5v.5h-.5zM53.9 141.8h.5v.5h-.5zM53.9 142.8h.5v.5h-.5zM54.2 155.7l.9 .9M54.2 155.7v7.7h.9M54.2 155.7h7.7M54.9 145.8h.5v.5h-.5zM55.1 156.6h5.9M55.1 156.6v6.8M55.2 149.9l1.4-1h1.8l1.3 1v.8l-1.3 1h-1.8l-1.4-1zM55.9 149.8a2.26 2.26 0 0 1 3.4 .3 1 1 0 0 1-1 1.1 1.94 1.94 0 0 1-2.6-.9z"/>
<path d="M55.9 149.4h-1.3v-2.7h4.5v2.7M56 145.9h.4v.4h-.4zM56 157.5h1.4v1.4h-1.4zM56.1 150a2.07 2.07 0 0 1 2.9 .2v.3a1.95 1.95 0 0 1-3-.2zM56.9 145.9h.5v.4h-.5zM57.9 145.8h.5v.5h-.5zM58.7 157.5h1.4v1.4h-1.4zM58.9 145.8h.5v.5h-.5zM59.9 145.9h.5v.4h-.5zM60.9 145.9h.5v.4h-.5zM61 156.6v6.8M61.9 155.7l-.9 .9"/>
<path d="M61.9 155.7v7.7h-.9M61.9 145.9h.5v.4h-.5zM62.4 140.9h.5v.4h-.5zM62.4 143.9h.5v.4h-.5zM62.8 142.3l-.1 .5M62.8 144.8a1.69 1.69 0 0 1 2.5 .3 1.03 1.03 0 0 1-1.3 1.1 1.21 1.21 0 0 1-1.3-.9M62.8 142.8h-.4v.5h.5v-.3M62.9 147.5a1.5 1.5 0 0 1 2.5 .5 1.46 1.46 0 0 1-1.4 .9 1.46 1.46 0 0 1-1.3-.9zM62.9 140.2v.1M62.9 142.1a1.51 1.51 0 0 1 2.5 .4 1.51 1.51 0 0 1-2.5 .6M62.9 147.7a1.41 1.41 0 0 1 2.3 .3 1.33 1.33 0 0 1-1.2 .8 1.33 1.33 0 0 1-1.2-.8zM62.9 145a1.36 1.36 0 0 1 2.3 .4 1.39 1.39 0 0 1-2.4-.1z"/>
<path d="M62.9 142.2v-.4h-.5v.5h.5M62.9 145v-.2h-.5v.5h.4M63.1 142.2a1.31 1.31 0 0 1 2.1 .4 1.41 1.41 0 0 1-2.4 .1zM154.4 146.2v6l.4 .4M154.8 145.6l-.3 .3a1.11 1.11 0 0 0 .3 1.2M154.8 147.1v5.5M154.8 145.6l5.4 3.1M154.8 152.6l4.1 2.4M154.8 147.1l4.1 2.4M154.8 145.6l1.9-1.1 5.4 3.1M155.4 148.2l1 .5v1.1l-1-.5zM155.7 149.1l.7 .4"/>
<path d="M155.7 149.1l-.3 .2M155.7 148.4v.7M156.4 151l.9 .6M157.3 149.3l1 .5v1.2l-1-.6zM157.3 151.6h.1M157.6 150.2l-.3 .2M157.6 150.2l.7 .4M157.6 149.5v.7M157.8 140.8v.8l.9 1.2 .7 .4M158.1 141.6l.1 .1M158.1 141.6a.41 .41 0 0 1 .3-.6 2.4 2.4 0 0 1 2.2 2 1.19 1.19 0 0 1-1.7-.3M158.2 141.4a1.94 1.94 0 0 1 2 1.1l.1 .4a1.36 1.36 0 0 1-1.8-.6l-.3-.6z"/>
<path d="M158.7 140.6l-.9 .2M158.7 140.6l1.3 .8M158.8 142.6l.1 .1M158.9 155l.4 .2 .9-.2M158.9 140.5l-.2 .1M158.9 140.5l1.3 .8M158.9 140.5l-1.1 .3M158.9 149.5v5.5M159.4 143.2h.1M159.4 143.2l.6 .4 1-.2M160 141.4l1 1.3M160.2 148.7l-1.3 .8"/>
<path d="M160.2 141.3l-.2 .1M160.2 141.3l.9 1.3M160.2 148.7v6.3M160.4 141.5l1.4 .8M161 143h.1M161 142.7v.7M161.1 142.9v.4l-.1 .1M161.1 142.6l-.1 .1M161.1 142.6v.3l-.1 .1M161.8 140.2v2.1M162.1 151l1.9 1.1M162.1 147.6v6.3l-1.9 1.1"/>
<path d="M162.1 147.6l-1.9 1.1M164 151.7v6.1l.3 .3M164.3 151.1l-.3 .3a1.17 1.17 0 0 0 .3 1.2M164.3 152.6v5.5M164.3 151.1l5.4 3.1M164.3 152.6l4.2 2.4M164.3 151.1l1.9-1.1 5.4 3.1M164.3 158.1l4.2 2.4M165 153.7l.9 .5v1.2l-.9-.6zM165.3 154.6l-.3 .2M165.3 154.6l.6 .4M165.3 153.9v.7"/>
<path d="M165.8 140.3v.4l.1 .1M165.8 141.1v.4l.1 .1M165.8 140.3l.1 .1M165.8 141.1l.1 .1M165.9 140.3h-.1M165.9 141.1h-.1M165.9 156.6l1 .5M166.5 142.9v2.2l1 .5M166.5 142.9l3.2 1.8M166.5 142.6l.4 .3M166.5 145.9v.7l1 1.3 1.3 .7 1-.2M166.6 142.8l-.1 .1"/>
<path d="M166.9 154.8l.9 .6v1.1l-.9-.6zM166.9 142.8v.1M166.9 157.1h.1M166.9 146.8v-.2a.39 .39 0 0 1 .3-.6 2.24 2.24 0 0 1 2.2 2.1 1.15 1.15 0 0 1-1.7-.4l-.1-.1M167 146.4a2.02 2.02 0 0 1 2.1 1.6l-.1 .1a2.02 2.02 0 0 1-2.1-1.6zM167 142.9h-.1M167.2 155.7l-.3 .2M167.2 155.7l.6 .4M167.2 155v.7M167.3 143l.3 .3M167.5 145.7l-1 .2M167.5 145.7l1.3 .7"/>
<path d="M167.6 143.2v.1M167.7 143.3h-.1M167.7 145.6l-.2 .1M167.7 145.6l1.2 .7M167.7 145.6l-1.2 .3M168 143.4l.3 .4M168.3 143.6v.2M168.4 143.7l-.1 .1M168.5 155v5.5M168.7 143.8l.3 .3M168.8 146.4l1 1.3M168.9 146.3l-.1 .1"/>
<path d="M168.9 146.3l1 1.3M169 144v.1M169.1 144.1h-.1M169.2 146.6l.5 .3M169.4 144.2l.3 .4M169.7 144.7v2.2M169.7 144.4v.2M169.7 154.2l-1.2 .8M169.7 154.2v6.3M169.8 147.7v.7M169.8 144.5l-.1 .1M169.9 144.6l-.2 .1"/>
<path d="M169.9 147.6l-.1 .1M169.9 147.6v.7l-.1 .1M170 144.6v2.1l-.3 .2M170.1 144.6l.3 .4M170.4 144.8v.2M170.5 144.9l-.1 .1M170.8 145.1l.3 .3M171.1 145.2v.2M171.4 145v.2l-.3 .2M171.5 145.2l.3 .2v.4M171.5 145.2v.4l.3 .2M171.6 156.5l3 1.8"/>
<path d="M171.6 153.1l-1.9 1.1M171.6 153.1v6.3l-1.9 1.1M171.8 145.2l.1-.1a1.4 1.4 0 0 1 1.6 1.4 1.38 1.38 0 0 1-1.7-1.3zM171.8 141.7l.4 .2M171.8 141.1v1.9M171.8 143.3v1.7l.1 .1M171.8 144.2l.4 .2M171.8 142.6l.3 .1M171.8 144.7l-.8 .5M171.8 140.1l.4 .2M171.9 140.7a1.2 1.2 0 0 1 1.2-.7 1.36 1.36 0 0 1 1.2 1.8l-1 .3M171.9 140.7a1.4 1.4 0 0 1 1.6 1.4 1.29 1.29 0 0 1-1.6-1.4z"/>
<path d="M171.9 142.9a1.31 1.31 0 0 1 1.6 1.3 1.23 1.23 0 0 1-1.6-1.3zM171.9 147.3a1.4 1.4 0 0 1 1.6 1.4 1.29 1.29 0 0 1-1.7-1.1zM171.9 145.1l-.4 .1M171.9 147.3a1.1 1.1 0 0 1 1.5-.5l.7 .6 .3 .7-.2 .3-.9 .4M171.9 141.3l.1 .2M171.9 145.7l-.1 .1M172 143.7l-.2 .1 .4 .2M172.2 141.6v.3M172.2 142.3v.4M172.2 144v.4M172.2 144.8v.1M172.2 140.4l-.4 .1 .2 .1"/>
<path d="M172.3 143.9l-.1 .1M172.3 142.6l-.4 .3M172.3 144.7l-.4 .4M172.4 141.8l-.2 .1M172.4 144.6l-.2 .2M172.5 142.2v.2a1.42 1.42 0 0 1 1.9 1.2l-.1 .4-1 .4M172.5 144.6l.1-.1a1.63 1.63 0 0 1 1.8 1.6l-1.1 .5M172.5 144.1l-.3 .3M172.5 142.2l-.3-.2-.4 .2 .4 .1M172.5 142.2l-.3 .1M172.5 144.6l-.3-.2-.4 .2 .4 .2M177.8 140l7.3-4.2a.65 .65 0 0 1 .5 .9l-7.8 4.5"/>
<path d="M177.8 142.2l7.3-4.2a.65 .65 0 0 1 .5 .9l-7.8 4.5M177.8 144.4l7.3-4.2a.64 .64 0 0 1 .5 .9l-7.8 4.6M41.6 163.4h5.9M43.9 160.3l1.3 .1zM48.4 160.2h5.8M55.1 163.4h5.9M57.4 160.3l1.3 .1zM87.5 169.5l.5-.5v.5zM87.5 170.5h.4M87.9 170v17.6h-.4v-17.1zM88.6 171.8h-.5v17.1h.5M91.1 171.4h-2.5v18h3.4"/>
<path d="M91.3 178v1h.7v-.9M91.3 172.6v.2h.7M92 171l-.9 .1M92 172.7v.9M92 175.4v.9M92 172.9h-.7v.8M92 175.4h-.7v1M92.2 170.9l-1.1 .2v1.4l1.1 .2M92.2 176.3l-1.1 .2v1.4l1.1 .2M92.2 179l-1.1 .1v1.6l1.1 .1M92.2 173.6l-1.1 .1v1.6l1.1 .1M96.7 179.4h12.4v1"/>
<path d="M96.7 171.3h12.4v1M96.7 174h12.4v1.1M96.7 176.6h12.4v1.1M96.7 168.7h-4.5v55.9h4.5v-61.3h-4.7v7.6M96.7 172.3h12.4M96.7 175.1h12.4M96.7 177.7h12.4M109.1 175.1h.1M109.1 172.3v.1M109.1 177.7v.1M155.5 163.3h22.1v5.4h3.3v55.9h-28.8v-55.9h3.4zM168.5 160.5l.4 .2 .8-.2"/>
<path d="M87.5 188.6h.4v.4zM87.9 187.6h.1M91.1 191.5l1.1 .2M91.1 191.5h.1M91.3 188.8v.3h.7M91.3 180.7v.9h.7M91.3 183.4v.7h.7M91.3 186.1v.5h.7M91.7 199.7l.5 .1M91.9 195.2h.1M91.9 194.3h.1M91.9 197h.1v.4h-.1"/>
<path d="M91.9 192.5h-1.8v7.2h1.8M91.9 194.3v1M91.9 197v.9M91.9 197.6h.3M92 189.9l-.9 .1M92 194.8h-.1l.1 .2M92 180.8v.9l-.7 .1M92 183.5v.9M92 186.2v.9M92 188.9v.9M92 194.3v.9M92 184.3h-.7v.2"/>
<path d="M92 186.8h-.7v.4M92 197.3h.2M92.2 197.9l-1.1 .1v1.6l1.1 .1M92.2 189.8l-1.1 .1v1.5l1.1 .2M92.2 192.5l-1.1 .1v1.6l1.1 .1M92.2 195.2l-1.1 .2v1.4l1.1 .2M92.2 184.4l-1.1 .1v1.6l1.1 .1M92.2 187.1l-1.1 .2v1.5l1.1 .1M92.2 181.7l-1.1 .2v1.4l1.1 .2M92.2 192.4h-.2v.1M96.7 182.1h12.4v1.1M96.7 190.2h12.4v1.1"/>
<path d="M96.7 187.5h12.4v1.1M96.7 192.9h12.4v1.1M96.7 184.8h12.4v1.1M96.7 198.3h12.4v1.1M96.7 195.5h12.4v1.1M96.7 183.2h12.4M96.7 191.3h12.4M96.7 188.6h12.4M96.7 194h12.4M96.7 180.4h12.4M96.7 185.9h12.4M96.7 199.4h12.4"/>
<path d="M96.7 196.6h12.4M109.1 199.4h.1M109.1 183.2h.1M109.1 194h-12.4M109.1 185.9h-12.4M109.1 180.4l-12.4 .1M109.1 191.3h-12.4M109.1 188.6h-12.4M109.1 196.6v.1M91.1 213.1l.7 .1M91.1 213.1h.1M91.1 202.3h.1"/>
<path d="M91.1 210.4l.4 .1M91.1 202.3l.4 .1M91.2 213.5l-.2 .3v1.6l.2 .3M91.2 216h.1M91.2 216v-2.7h.3v2.7M91.2 216h.3M91.2 214.2h.3M91.2 215h.3M91.5 216h.1M91.5 202.3v.3h.4v-.2l.3 .1M91.5 210.4v.2h.4v-.1M91.5 202.5h-.7v7.2h.3"/>
<path d="M91.8 213.1v.6h.4M91.9 202.6v.6M91.9 205.1v.1M91.9 205.6v.4M91.9 207.8v.4M91.9 208.6v.1M91.9 210.5l.3 .1M91.9 203.3v-.1h-.4v.2M91.9 208.2h-.4v.4h.4M91.9 205.1v.9M92.2 206l-1.1 .2v1.4l1.1 .2M92.2 211.4l-1.1 .2v1.4l1.1 .2"/>
<path d="M92.2 208.7l-1.1 .1v1.6l1.1 .1M92.2 200.6l-1.1 .2v1.4l1.1 .2M92.2 203.3l-1.1 .1v1.6l1.1 .1M92.2 207.9l-.3-.1v.9M92.2 205.2h-.7v.4h.4M92.2 211h-.4v.5M96.7 206.4h12.4v1.1M96.7 211.8h12.4v1.1M96.7 209.1h12.4v1M96.7 201h12.4v1.1M96.7 203.7h12.4v1M96.7 207.5h12.4"/>
<path d="M96.7 212.9h12.4M96.7 210.1h12.4M96.7 202.1h12.4M96.7 204.7h12.4M109.1 202.1h.1M109.1 212.9h-12.4M109.1 204.7l-12.4 .1M109.1 210.1l-12.4 .1M109.1 207.5h-12.4M89.1 220h-.3a.7 .7 0 0 0-.6 .9v6.8h.9M89.1 220h2.7v7.7h-2.7M89.1 220v7.7"/>
<path d="M155.9 224.6v3.1h7.7v-3.1M169.4 224.6v3.1h7.7v-3.1"/>
<circle cx="153.8" cy="174.5" r=".55"/>
<circle cx="153.8" cy="177.2" r=".55"/>
<circle cx="153.8" cy="179.9" r=".55"/>
<circle cx="153.8" cy="171.8" r=".55"/>
<circle cx="179.2" cy="171.8" r=".54"/>
<circle cx="179.2" cy="174.5" r=".54"/>
<circle cx="179.2" cy="179.9" r=".54"/>
<circle cx="179.2" cy="177.2" r=".54"/>
<circle cx="153.8" cy="198.9" r=".55"/>
<circle cx="153.8" cy="182.7" r=".55"/>
<circle cx="153.8" cy="190.7" r=".55"/>
<circle cx="153.8" cy="196.1" r=".55"/>
<circle cx="153.8" cy="188" r=".55"/>
<circle cx="153.8" cy="193.4" r=".55"/>
<circle cx="153.8" cy="185.3" r=".55"/>
<circle cx="179.2" cy="198.9" r=".53"/>
<circle cx="179.2" cy="196.1" r=".54"/>
<circle cx="179.2" cy="193.4" r=".54"/>
<circle cx="179.2" cy="185.4" r=".54"/>
<circle cx="179.2" cy="190.8" r=".54"/>
<circle cx="179.2" cy="188" r=".54"/>
<circle cx="179.2" cy="182.7" r=".54"/>
<circle cx="153.8" cy="212.4" r=".55"/>
<circle cx="153.8" cy="201.6" r=".55"/>
<circle cx="153.8" cy="206.9" r=".55"/>
<circle cx="153.8" cy="204.2" r=".55"/>
<circle cx="153.8" cy="209.6" r=".55"/>
<circle cx="179.2" cy="201.6" r=".53"/>
<circle cx="179.2" cy="204.2" r=".54"/>
<circle cx="179.2" cy="209.6" r=".54"/>
<circle cx="179.2" cy="207" r=".54"/>
<circle cx="179.2" cy="212.4" r=".54"/>
</g>
<text font-size="8.5" x="141.9" y="279.7">ESP-32</text>
<g font-size="5.3">
<text x="38.5" y="9.5">4</text>
<text x="83.5" y="9.5">3</text>
<text x="133.6" y="9.5">2</text>
<text x="178.6" y="9.5">1</text>
<text x="16.2" y="31.2">F</text>
<text x="201.2" y="31.2">F</text>
<text x="16.1" y="75.5">E</text>
<text x="201.1" y="75.5">E</text>
<text x="15.5" y="125.5">D</text>
<text x="200.5" y="125.5">D</text>
<text x="15.4" y="175.5">C</text>
<text x="200.4" y="175.5">C</text>
<text x="16" y="225.5">B</text>
<text x="201" y="225.5">B</text>
<text x="15.5" y="269.7">A</text>
<text x="200.5" y="269.7">A</text>
<text x="38.5" y="291.5">4</text>
<text x="83.5" y="291.5">3</text>
<text x="133.6" y="291.5">2</text>
<text x="178.6" y="291.5">1</text>
</g>
<g font-size="4.7" fill="#808080">
<text x="177.7" y="17.6">1.08</text>
<text x="133.3" y="40" transform="rotate(-90 133.3 40)">12.38</text>
<text x="193.8" y="47.8" transform="rotate(-90 193.8 47.8)">4.50</text>
<text x="140.2" y="51.1" transform="rotate(-90 140.2 51.1)">1.13</text>
<text x="48" y="87.9">22.05</text>
<text x="45.5" y="94.6">18.00</text>
<text x="25.9" y="131" transform="rotate(-90 25.9 131)">7.20</text>
<text x="75.9" y="130.4" transform="rotate(-90 75.9 130.4)">55.89</text>
<text x="31.7" y="149" transform="rotate(-90 31.7 149)">5.40</text>
<text x="73.1" y="146.8" transform="rotate(-90 73.1 146.8)">7.20</text>
<text x="122.3" y="160.6">22.05</text>
<text x="40.9" y="171.7">7.65</text>
<text x="55.2" y="181.9">28.80</text>
<text x="139.5" y="186.9" transform="rotate(-90 139.5 186.9)">1.08</text>
<text x="192.2" y="195.4" transform="rotate(-90 192.2 195.4)">55.89</text>
<text x="101" y="215.7">1.13</text>
<text x="70.5" y="217.2" transform="rotate(-90 70.5 217.2)">61.29</text>
<text x="113" y="221">4.50</text>
<text x="58.7" y="228.9">2.70</text>
<text x="124.1" y="228.5">7.65</text>
<text x="163.4" y="231.1">28.80</text>
</g>
<text font-size="3.9" x="190.9" y="275.5">A4</text>
<text font-size="2.9" x="10.5" y="292.9">Producto SOLIDWORKS Educational. Solo para uso en la enseñanza.</text>
<g font-size="2">
<text x="21.8" y="234.6">SI NO SE INDICA LO CONTRARIO:</text>
<text x="21.8" y="237.1">LAS COTAS SE EXPRESAN EN MM</text>
<text x="21.8" y="239.6">ACABADO SUPERFICIAL:</text>
<text x="54.4" y="234.6">ACABADO:</text>
<text x="101.3" y="234.5">REBARBAR Y</text>
<text x="101.3" y="237">ROMPER ARISTAS</text>
<text x="101.3" y="239.5">VIVAS</text>
<text x="132.6" y="236">NO CAMBIE LA ESCALA</text>
<text x="173.3" y="236.2">REVISIÓN</text>
<text x="21.8" y="242.1">TOLERANCIAS:</text>
<text x="23.4" y="244.6">LINEAL:</text>
<text x="23.4" y="247.1">ANGULAR:</text>
<text x="34.3" y="252">NOMBRE</text>
<text x="50" y="251.9">FIRMA</text>
<text x="67.2" y="251.9">FECHA</text>
<text x="119.9" y="251.9">TÍTULO:</text>
<text x="20.6" y="256.1">DIBUJ.</text>
<text x="20.7" y="260.3">VERIF.</text>
<text x="20.4" y="264.4">APROB.</text>
<text x="20.5" y="268.8">FABR.</text>
<text x="20.7" y="273.1">CALID.</text>
<text x="75.6" y="272.5">MATERIAL:</text>
<text x="120.1" y="272.5">N.º DE DIBUJO</text>
<text x="75.6" y="285.5">PESO:</text>
<text x="120.1" y="285.6">ESCALA:1:1</text>
<text x="164.5" y="285.6">HOJA 1 DE 1</text>
</g>
</svg>
